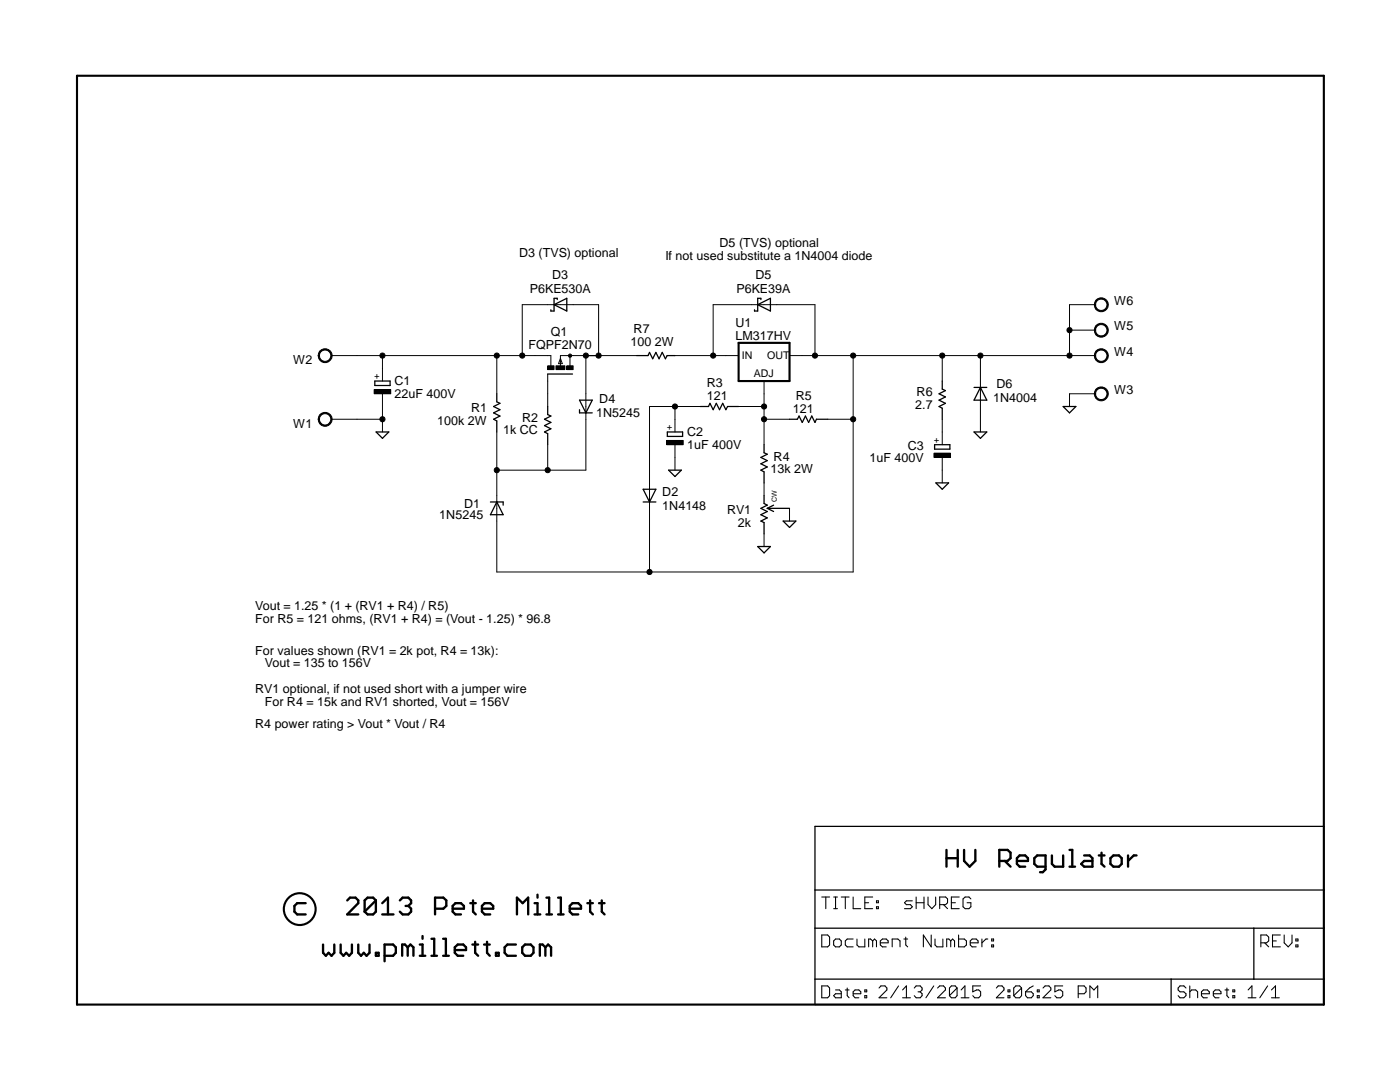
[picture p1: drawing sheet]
<svg xmlns="http://www.w3.org/2000/svg" width="279mm" height="216mm" viewBox="0 0 279 216" stroke-linecap="round" stroke-linejoin="round" font-family="sans-serif">
<g fill="none" stroke="#000" stroke-width=".42">
<path d="M15.4 15.1h248.8v185.4h-248.8zM147.4 68.4h10.2v7.6h-10.2z"/>
<circle cx="59.8" cy="181.4" r="3.2"/>
</g>
<g fill="none" stroke="#000" stroke-width=".47">
<path d="M69.3 179.7l.5-.6h1.2l.5 .6v.5l-2.2 2.3h2.2M75 179.7v2.2l-.5 .6h-1.1l-.6-.6M75 179.7l-.5-.6h-1.1l-.6 .6v2.2M75 179.7l-2.2 2.2M79.8 179.7l.5-.6h1.2l.5 .6v.5l-.5 .6M94.4 179.7v2.2l.6 .6M107.3 178.5v.6M109.1 179.1h.5v3.4M111.4 179.1h.5v3.4M117.8 179.7v2.2l.5 .6M120.1 179.7v2.2l.5 .6M188.9 169.6v3.3"/>
<path d="M188.9 171.2h2.2M191.1 169.6v3.3M192.4 169.6v2.2l1.1 1.1 1.1-1.1v-2.2M199.4 171.8h1.7l.6-.6v-1.1l-.6-.5h-1.7v3.3M200.5 171.8l1.2 1.1M202.9 171.8h2.2v-.6l-.5-.5h-1.1l-.6 .5v1.2l.6 .5h1.1M208.7 172.9h-1.7l-.6-.5v-1.2l.6-.5h1.7v2.8l-.6 .5h-.5M209.9 170.7v1.7l.6 .5h1.7v-2.2M213.4 169.6h.6v3.3M213.4 172.9h1.1M216.4 170.7h1.1l.5 .5v1.7h-1.6l-.6-.5 .6-.6h1.6M219.3 170.7h1.1"/>
<path d="M219.8 170.1v2.3l.6 .5M221.6 171.2l.6-.5h1.1l.6 .5v1.2l-.6 .5h-1.1l-.6-.5zM225.1 170.7v2.2M226.8 170.7h-.5l-1.2 1.1M61 180.2h-1.7l-.5 .6v1.1l.5 .6h1.7M64.5 188.5v1.6l.5 .6 .6-.6 .6 .6 .5-.6v-1.6M68 188.5v1.6l.5 .6 .6-.6 .6 .6 .5-.6v-1.6M71.5 188.5v1.6l.6 .6 .5-.6 .6 .6 .5-.6v-1.6M75 190.1h.6v.6h-.6zM76.3 182.5h2.2M76.3 180.2l1.1-1.1v3.4M76.8 190.7h1.6l.6-.6v-1.1l-.6-.5h-1.6v3.3"/>
<path d="M80.9 180.8h.6M81.4 189l-.6-.5h-.5v2.2M81.4 189v1.7M81.4 189l.5-.5 .6 .5v1.7M81.5 180.8l.5 .5v.6l-.5 .6h-1.2l-.5-.6M83.8 190.7h1.1M83.8 188.5h.5v2.2M84.3 186.8v.5M86.1 190.7h1.1M86.1 187.3h.6v3.4M86.8 181.3h1.7l.6-.5v-1.1l-.6-.6h-1.7v3.4M88.4 190.7h1.2"/>
<path d="M88.4 187.3h.6v3.4M90.3 181.3h2.3v-.5l-.6-.6h-1.1l-.6 .6v1.1l.6 .6h1.1M90.8 189.6h2.2v-.6l-.5-.5h-1.1l-.6 .5v1.1l.6 .6h1.1M93.9 180.2h1.1M94.3 188.5h1.1M94.8 187.9v2.2l.6 .6M96.2 181.3h2.2v-.5l-.6-.6h-1.1l-.5 .6v1.1l.5 .6h1.1M96.6 188.5h1.1M97.2 187.9v2.2l.5 .6M99 190.1h.5v.6h-.5zM103 188.5h-1.7l-.6 .5v1.1l.6 .6h1.7M103.2 182.5v-3.4l1.1 1.1 1.1-1.1v3.4"/>
<path d="M104.2 189l.6-.5h1.1l.6 .5v1.1l-.6 .6h-1.1l-.6-.6zM106.7 180.2h.6v2.3M106.7 182.5h1.1M108.8 189l-.5-.5h-.6v2.2M108.8 189v1.7M108.8 189l.6-.5 .6 .5v1.7M109.1 182.5h1.1M111.4 182.5h1.1M113.7 181.3h2.3v-.5l-.6-.6h-1.1l-.6 .6v1.1l.6 .6h1.1M117.2 180.2h1.1M119.5 180.2h1.1"/>
</g>
<g fill="none" stroke="#000" stroke-width=".25">
<path d="M111.2 59.8v-.3h-.6v2.6h-.7v-.3M151.8 59.8v-.3h-.6v2.6h-.6v-.3M74.8 76h3.1v.9h-3.1zM99.1 78.6v1.6l.7 .3-1.3 .6 1.3 .6-1.3 .7 1.3 .6-1.3 .7 .6 .3v2.2M109.3 74.6h5M110.6 60.8l2.5-1.3v2.6zM115.7 79.8h2.5l-1.3 2.6zM127.1 71h2.2l.3-.7 .7 1.3 .6-1.3 .6 1.3 .7-1.3 .6 1.3 .3-.6h1.6M151.2 60.8l2.6-1.3v2.6zM188 76v1.6l.7 .3-1.3 .7 1.3 .6-1.3 .6 1.3 .7-1.3 .6 .6 .4v2.2M194.4 77.3h2.5M195.7 77.3l1.2 2.5h-2.5z"/>
<path d="M75.1 86.2h2.5l-1.3 1.3zM109.3 81.1v1.6l.6 .3-1.2 .7 1.2 .6-1.2 .6 1.2 .7-1.2 .6 .6 .3v2.2M115.7 81.7v.7h2.5M128.4 97.6h2.5l-1.3 2.6zM133.2 86.2h3v.9h-3zM133.4 93.8h2.6l-1.3 1.3zM139.8 81.1h1.6l.3-.6 .6 1.2 .7-1.2 .6 1.2 .6-1.2 .7 1.2 .3-.6h2.2M152.5 88.7v1.6l.6 .3-1.3 .7 1.3 .6-1.3 .6 1.3 .7-1.3 .6 .7 .4v2.2M152.5 98.9v1.6l.6 .3-1.3 .6 1.3 .7-1.3 .6 1.3 .6-1.3 .7 .7 .3v2.2M157.6 83.7h1.5l.4-.7 .6 1.3 .6-1.3 .7 1.3 .6-1.3 .6 1.3 .3-.6h2.3M186.5 88.7h3.1v.9h-3.1zM186.8 96.4h2.5l-1.3 1.2z"/>
<path d="M194.4 86.2h2.5l-1.2 1.3zM212.2 81.1h2.5l-1.3 1.3zM97.9 100.2h2.5v.6M99.1 100.2l1.3 2.5h-2.5zM128.4 100.2h2.5M151.2 109.1h2.6l-1.3 1.2zM153.1 101.4h4.5M153.1 101.4l1.3 .7M154.4 100.8l-1.3 .6M156.3 104h2.5l-1.2 1.2zM162.6 164.9h101.6v35.6h-101.6zM162.6 177.6h101.6"/>
<path d="M162.6 185.2h101.6M162.6 195.4h101.6M233.7 195.4v5.1M250.2 185.2v10.2"/>
</g>
<g fill="none" stroke="#000" stroke-width=".21">
<path d="M164 179h1.6M164.8 179v2.3M166.4 179h.7M166.8 179v2.3M167.9 179h1.6M168.7 179v2.3M170.3 179v2.3h1.5M174.2 179h-1.6v2.3h1.6M174.9 179.8h.4v.3h-.4zM182.1 179.8h-1.2l-.4 .3 .4 .4h.8l.4 .4-.4 .4h-1.2M182.8 179v2.3M184.4 179v2.3"/>
<path d="M185.2 179v1.5l.8 .8 .7-.8v-1.5M191.4 179h-1.5v2.3h1.5M193.8 179.4l-.4-.4h-.8l-.4 .4v1.5l.4 .4h.8l.4-.4v-.8h-.8M164 186.6h1.2l.4 .4v1.6l-.4 .3h-1.2zM164 196.7h1.2l.4 .4v1.6l-.4 .4h-1.2zM166.4 181.3h.7M166.8 197.5h.7l.4 .4v1.2h-1.1l-.4-.4 .4-.4h1.1M166.8 187.4h.7l.4 .4v.8l-.4 .3h-.7l-.4-.3v-.8zM168.7 197.5h.8M169.1 197.1v1.6l.4 .4M170.3 198.3h1.5v-.4l-.4-.4h-.8l-.3 .4v.8l.3 .4h.8M170.3 187.4h-1.2l-.4 .4v.8l.4 .3h1.2"/>
<path d="M171 187.4v1.2l.4 .3h1.2v-1.5M172.6 198.7h.4v.4h-.4zM172.6 197.5h.4v.4h-.4zM172.6 180.1h.8M174.2 187.8l-.5-.4h-.3v1.5M174.2 187.8l.3-.4 .4 .4v1.1M174.2 187.8v1.1M174.9 180.9h.4v.4h-.4zM175.4 197.1l.4-.4h.8l.4 .4v.4l-1.6 1.6h1.6M175.7 188.1h1.5v-.3l-.3-.4h-.8l-.4 .4v.8l.4 .3h.8M178.1 188.9v-1.5h1.1l.4 .4v1.1M179.3 196.7l-1.5 2.4"/>
<path d="M180.1 199.1h1.6M180.1 197.5l.8-.8v2.4M180.4 187.4h.7M180.8 187v1.6l.3 .3M182.5 197.1l.3-.4h.8l.4 .4v.4l-.4 .4M182.8 180.1h1.6M183.2 197.9h.4M183.6 197.9l.4 .4v.4l-.4 .4h-.8l-.3-.4M185.8 186.6v2.3l-1.5-2.3v2.3M186.4 196.7l-1.6 2.4M186.6 187.4v1.2l.4 .3h1.2v-1.5M187.1 197.1l.4-.4h.8l.4 .4v.4l-1.6 1.6h1.6"/>
<path d="M187.5 180.5h1.2l.4-.4v-.7l-.4-.4h-1.2v2.3M188.3 180.5l.8 .8M189.7 187.8l-.3-.4h-.5v1.5M189.7 187.8v1.1M189.7 187.8l.4-.4 .4 .4v1.1M189.9 180.1h.8M191 197.1v1.6l-.4 .4h-.7l-.4-.4M191 197.1l-.4-.4h-.7l-.4 .4v1.6M191 197.1l-1.5 1.6M191.3 186.6v2.3h1.1l.5-.3v-.8l-.5-.4h-1.1M191.8 199.1h1.6M191.8 197.5l.8-.8v2.4"/>
<path d="M193.6 188.1h1.6v-.3l-.4-.4h-.8l-.4 .4v.8l.4 .3h.8M195.7 196.7h-1.6v1.2l.8-.4h.4l.4 .4v.8l-.4 .4h-.8l-.4-.4M196 187.4v1.5M197.1 187.4h-.3l-.8 .7M197.9 188.6h.4v.3h-.4zM197.9 187.4h.4v.4h-.4zM198.8 197.1l.4-.4h.8l.4 .4v.4l-1.6 1.6h1.6M201.2 198.7h.3v.4h-.3zM201.2 197.5h.3v.4h-.3zM203.9 197.1v1.6l-.4 .4h-.8l-.4-.4M203.9 197.1l-.4-.4h-.8l-.4 .4v1.6M203.9 197.1l-1.6 1.6"/>
<path d="M204.7 197.9h1.1l.4 .4v.4l-.4 .4h-.7l-.4-.4zM206.2 196.7l-.8 .4-.7 .8M207 198.7h.4v.4h-.4zM207 197.5h.4v.4h-.4zM208.2 197.1l.4-.4h.7l.4 .4v.4l-1.5 1.6h1.5M212.1 196.7h-1.6v1.2l.8-.4h.4l.4 .4v.8l-.4 .4h-.8l-.4-.4M215.2 198.3h1.2l.3-.4v-.8l-.3-.4h-1.2v2.4M217.5 199.1v-2.4l.8 .8 .8-.8v2.4M236.7 197.1l-.4-.4h-.8l-.4 .4v.4l.4 .4h.8l.4 .4v.4l-.4 .4h-.8l-.4-.4M237.4 197.9l.4-.4h.8l.4 .4v1.2M237.4 196.7v2.4M239.8 198.3h1.5v-.4l-.3-.4h-.8l-.4 .4v.8l.4 .4h.8"/>
<path d="M242.1 198.3h1.6v-.4l-.4-.4h-.8l-.4 .4v.8l.4 .4h.8M244.5 197.5h.7M244.9 197.1v1.6l.3 .4M246 198.7h.4v.4h-.4zM246 197.5h.4v.4h-.4zM249.1 199.1h1.6M249.1 197.5l.8-.8v2.4M251.6 188.1h1.2l.4-.3v-.8l-.4-.4h-1.2v2.3M252.4 188.1l.8 .8M253 196.7l-1.6 2.4M253.7 199.1h1.6M253.7 197.5l.9-.8v2.4"/>
<path d="M254 187.8h.7M255.5 186.6h-1.5v2.3h1.5M256.3 186.6v1.5l.8 .8 .8-.8v-1.5M258.6 188.6h.4v.3h-.4zM258.6 187.4h.4v.4h-.4z"/>
</g>
<g fill="#000">
<path d="M63.8 70.1a1.41 1.41 0 0 1 2.3 0 1.41 1.41 0 0 1-.8 2.2 1.41 1.41 0 0 1-1.8-1.3h.3a1.15 1.15 0 0 1 1.6-1 1.15 1.15 0 0 1 .2 1.9 1.15 1.15 0 0 1-1.8-.6v-.3h-.3z" fill-rule="evenodd"/>
<path d="M74.7 77.7h3.3v.9h-3.3z" fill-rule="evenodd"/>
<path d="M109.3 73h1.3v.7h-1.3z" fill-rule="evenodd"/>
<path d="M111 73h1.7v.7h-1.7z" fill-rule="evenodd"/>
<path d="M113.1 73h1.3v.7h-1.3z" fill-rule="evenodd"/>
<path d="M113.5 70.7l.2-.1 .3 .1v.5h-.5l-.1-.2z" fill-rule="evenodd"/>
<path d="M218.7 77.7a1.4 1.4 0 0 1 2.2 0 1.4 1.4 0 0 1-.7 2.2 1.4 1.4 0 0 1-1.8-1.3h.3a1.15 1.15 0 0 1 1.6-1 1.15 1.15 0 0 1 .2 1.9 1.15 1.15 0 0 1-1.8-.5v-.4h-.3z" fill-rule="evenodd"/>
<path d="M218.7 70.1a1.41 1.41 0 0 1 2.3 0 1.41 1.41 0 0 1-.8 2.2 1.41 1.41 0 0 1-1.8-1.3h.3a1.15 1.15 0 0 1 1.6-1 1.15 1.15 0 0 1 .2 1.9 1.15 1.15 0 0 1-1.8-.6v-.3h-.3z" fill-rule="evenodd"/>
<path d="M218.7 65a1.41 1.41 0 0 1 2.3 0 1.41 1.41 0 0 1-.8 2.2 1.41 1.41 0 0 1-1.8-1.3h.3a1.15 1.15 0 0 1 1.6-.9 1.15 1.15 0 0 1 .2 1.9 1.15 1.15 0 0 1-1.8-.6v-.4h-.3z" fill-rule="evenodd"/>
<path d="M218.7 59.9a1.41 1.41 0 0 1 2.3 .1 1.41 1.41 0 0 1-.8 2.1 1.41 1.41 0 0 1-1.8-1.3h.3a1.15 1.15 0 0 1 1.6-.9 1.15 1.15 0 0 1 .2 1.9 1.15 1.15 0 0 1-1.8-.6v-.4h-.3z" fill-rule="evenodd"/>
<path d="M63.8 82.8a1.4 1.4 0 0 1 2.2 0 1.4 1.4 0 0 1-.7 2.2 1.4 1.4 0 0 1-1.8-1.3h.3a1.15 1.15 0 0 1 1.6-1 1.15 1.15 0 0 1 .2 1.9 1.15 1.15 0 0 1-1.8-.6v-.3h-.3z" fill-rule="evenodd"/>
<path d="M133.1 87.9h3.3v.8h-3.3z" fill-rule="evenodd"/>
<path d="M186.4 90.4h3.3v.9h-3.3z" fill-rule="evenodd"/>
<circle cx="76.3" cy="71" r=".51"/>
<circle cx="99.1" cy="71" r=".51"/>
<circle cx="104.2" cy="71" r=".51"/>
<circle cx="116.9" cy="71" r=".51"/>
<circle cx="119.5" cy="71" r=".51"/>
<circle cx="142.3" cy="71" r=".51"/>
<circle cx="162.6" cy="71" r=".51"/>
<circle cx="170.3" cy="71" r=".51"/>
<circle cx="188" cy="71" r=".51"/>
<circle cx="195.7" cy="71" r=".51"/>
<circle cx="213.4" cy="65.9" r=".51"/>
<circle cx="213.4" cy="71" r=".51"/>
<circle cx="76.3" cy="83.7" r=".51"/>
<circle cx="99.1" cy="93.8" r=".51"/>
<circle cx="109.3" cy="93.8" r=".51"/>
<circle cx="134.7" cy="81.1" r=".51"/>
<circle cx="152.5" cy="83.7" r=".51"/>
<circle cx="152.5" cy="81.1" r=".51"/>
<circle cx="170.3" cy="83.7" r=".51"/>
<circle cx="129.6" cy="114.1" r=".51"/>
</g>
<g fill="none" stroke="#000" stroke-width=".2">
<path d="M218.7 59.9a1.41 1.41 0 0 1 2.3 .1 1.41 1.41 0 0 1-.8 2.1 1.41 1.41 0 0 1-1.8-1.3h.3a1.15 1.15 0 0 1 1.6-.9 1.15 1.15 0 0 1 .2 1.9 1.15 1.15 0 0 1-1.8-.6v-.4h-.3zM63.8 70.1a1.41 1.41 0 0 1 2.3 0 1.41 1.41 0 0 1-.8 2.2 1.41 1.41 0 0 1-1.8-1.3h.3a1.15 1.15 0 0 1 1.6-1 1.15 1.15 0 0 1 .2 1.9 1.15 1.15 0 0 1-1.8-.6v-.3h-.3zM66.2 71h43.7v2M74.7 77.7h3.3v.9h-3.3zM76.3 71v5M76.3 78.6v7.6M99.1 71v7.6M104.2 71v-10.2h15.3v10.2M109.3 73h1.3v.7h-1.3zM109.3 74.6v6.5M111 73h1.7v.7h-1.7zM111.8 71.5l.4 1.1h-.7z"/>
<path d="M111.8 71.6v1.6M113.1 73h1.3v.7h-1.3zM113.5 70.7l.2-.1 .3 .1v.5h-.5l-.1-.2zM113.7 71v2M116.9 71v22.8h-17.8M127.1 71h-15.3v.5M134.7 71h12.7M142.3 71v-10.2h20.3v10.2M152.5 76v12.7M157.6 71h60.9M170.3 71v43.1h-71.2v-27.9M188 71v5"/>
<path d="M195.7 71v15.2M213.4 65.9h5.1M218.5 78.6h-5.1v2.5M218.5 60.8h-5.1v10.2M218.7 77.7a1.4 1.4 0 0 1 2.2 0 1.4 1.4 0 0 1-.7 2.2 1.4 1.4 0 0 1-1.8-1.3h.3a1.15 1.15 0 0 1 1.6-1 1.15 1.15 0 0 1 .2 1.9 1.15 1.15 0 0 1-1.8-.5v-.4h-.3zM218.7 70.1a1.41 1.41 0 0 1 2.3 0 1.41 1.41 0 0 1-.8 2.2 1.41 1.41 0 0 1-1.8-1.3h.3a1.15 1.15 0 0 1 1.6-1 1.15 1.15 0 0 1 .2 1.9 1.15 1.15 0 0 1-1.8-.6v-.3h-.3zM218.7 65a1.41 1.41 0 0 1 2.3 0 1.41 1.41 0 0 1-.8 2.2 1.41 1.41 0 0 1-1.8-1.3h.3a1.15 1.15 0 0 1 1.6-.9 1.15 1.15 0 0 1 .2 1.9 1.15 1.15 0 0 1-1.8-.6v-.4h-.3zM63.8 82.8a1.4 1.4 0 0 1 2.2 0 1.4 1.4 0 0 1-.7 2.2 1.4 1.4 0 0 1-1.8-1.3h.3a1.15 1.15 0 0 1 1.6-1 1.15 1.15 0 0 1 .2 1.9 1.15 1.15 0 0 1-1.8-.6v-.3h-.3zM66.2 83.7h10.1M109.3 88.7v5.1M133.1 87.9h3.3v.8h-3.3zM134.7 81.1v5.1"/>
<path d="M134.7 88.7v5.1M139.8 81.1h-10.2v33M147.4 81.1h5.1M152.5 83.7h5.1M152.5 96.4v2.5M165.2 83.7h5.1M186.4 90.4h3.3v.9h-3.3zM188 83.7v5M188 91.3v5.1M152.5 106.5v2.6M157.6 101.4v2.6"/>
<circle cx="76.3" cy="71" r=".51"/>
<circle cx="99.1" cy="71" r=".51"/>
<circle cx="104.2" cy="71" r=".51"/>
<circle cx="116.9" cy="71" r=".51"/>
<circle cx="119.5" cy="71" r=".51"/>
<circle cx="142.3" cy="71" r=".51"/>
<circle cx="162.6" cy="71" r=".51"/>
<circle cx="170.3" cy="71" r=".51"/>
<circle cx="188" cy="71" r=".51"/>
<circle cx="195.7" cy="71" r=".51"/>
<circle cx="213.4" cy="65.9" r=".51"/>
<circle cx="213.4" cy="71" r=".51"/>
<circle cx="76.3" cy="83.7" r=".51"/>
<circle cx="99.1" cy="93.8" r=".51"/>
<circle cx="109.3" cy="93.8" r=".51"/>
<circle cx="134.7" cy="81.1" r=".51"/>
<circle cx="152.5" cy="83.7" r=".51"/>
<circle cx="152.5" cy="81.1" r=".51"/>
<circle cx="170.3" cy="83.7" r=".51"/>
<circle cx="129.6" cy="114.1" r=".51"/>
</g>
<g font-size="2.5">
<text x="103.6" y="51.3">D3 (TVS) optional</text>
<text x="132.8" y="51.9">If not used substitute a 1N4004 diode</text>
<text x="143.6" y="49.4">D5 (TVS) optional</text>
<text x="105.7" y="58.5">P6KE530A</text>
<text x="110.2" y="55.7">D3</text>
<text x="147" y="58.5">P6KE39A</text>
<text x="150.8" y="55.7">D5</text>
<text x="146.8" y="65.2">U1</text>
<text x="222.3" y="65.9">W5</text>
<text x="222.3" y="60.8">W6</text>
<text x="105.5" y="69.6">FQPF2N70</text>
<text x="109.9" y="67">Q1</text>
<text x="125.8" y="69">100 2W</text>
<text x="126.4" y="66.5">R7</text>
<text x="146.8" y="67.8">LM317HV</text>
<text x="222.3" y="71">W4</text>
<text x="58.5" y="72.7">W2</text>
<text x="78.7" y="76.8">C1</text>
<text x="141.1" y="77.3">R3</text>
<text x="198.8" y="77.5">D6</text>
<text x="78.7" y="79.4">22uF 400V</text>
<text x="94" y="82.3">R1</text>
<text x="119" y="83.3">1N5245</text>
<text x="119.6" y="80.5">D4</text>
<text x="141.1" y="79.8">121</text>
<text x="158.2" y="82.4">121</text>
<text x="158.8" y="79.8">R5</text>
<text x="182.7" y="81.6">2.7</text>
<text x="182.9" y="79.1">R6</text>
<text x="198.2" y="80.3">1N4004</text>
<text x="222.3" y="78.6">W3</text>
<text x="58.5" y="85.4">W1</text>
<text x="87.2" y="84.8">100k 2W</text>
<text x="100.4" y="86.7">1k CC</text>
<text x="104.2" y="84.2">R2</text>
<text x="137.1" y="89.5">1uF 400V</text>
<text x="137.1" y="87">C2</text>
<text x="181.1" y="89.7">C3</text>
<text x="153.8" y="94.4">13k 2W</text>
<text x="154.4" y="91.9">R4</text>
<text x="173.5" y="92.2">1uF 400V</text>
<text x="92.6" y="101.3">D1</text>
<text x="132.2" y="101.9">1N4148</text>
<text x="132.2" y="99.1">D2</text>
<text x="87.7" y="103.6">1N5245</text>
<text x="145.1" y="102.6">RV1</text>
<text x="147.3" y="105.1">2k</text>
<text x="50.9" y="121.8">Vout = 1.25 * (1 + (RV1 + R4) / R5)</text>
<text x="50.9" y="124.3">For R5 = 121 ohms, (RV1 + R4) = (Vout - 1.25) * 96.8</text>
<text x="50.9" y="130.6">For values shown (RV1 = 2k pot, R4 = 13k):</text>
<text x="52.8" y="133.2">Vout = 135 to 156V</text>
<text x="50.9" y="138.3">RV1 optional, if not used short with a jumper wire</text>
<text x="52.8" y="140.8">For R4 = 15k and RV1 shorted, Vout = 156V</text>
<text x="50.9" y="145.2">R4 power rating &gt; Vout * Vout / R4</text>
</g>
<g font-size="2.1">
<text x="148" y="71.6">IN</text>
<text x="153.1" y="71.6">OUT</text>
<text x="150.5" y="75.3">ADJ</text>
</g>
<g font-size="1.8">
<text x="75.7" y="75.6" transform="rotate(-90 75.7 75.6)">+</text>
<text x="134.1" y="85.8" transform="rotate(-90 134.1 85.8)">+</text>
<text x="187.5" y="88.3" transform="rotate(-90 187.5 88.3)">+</text>
</g>
<text font-size="1.4" x="155" y="100.2" transform="rotate(-90 155 100.2)">CW</text>
</svg>
